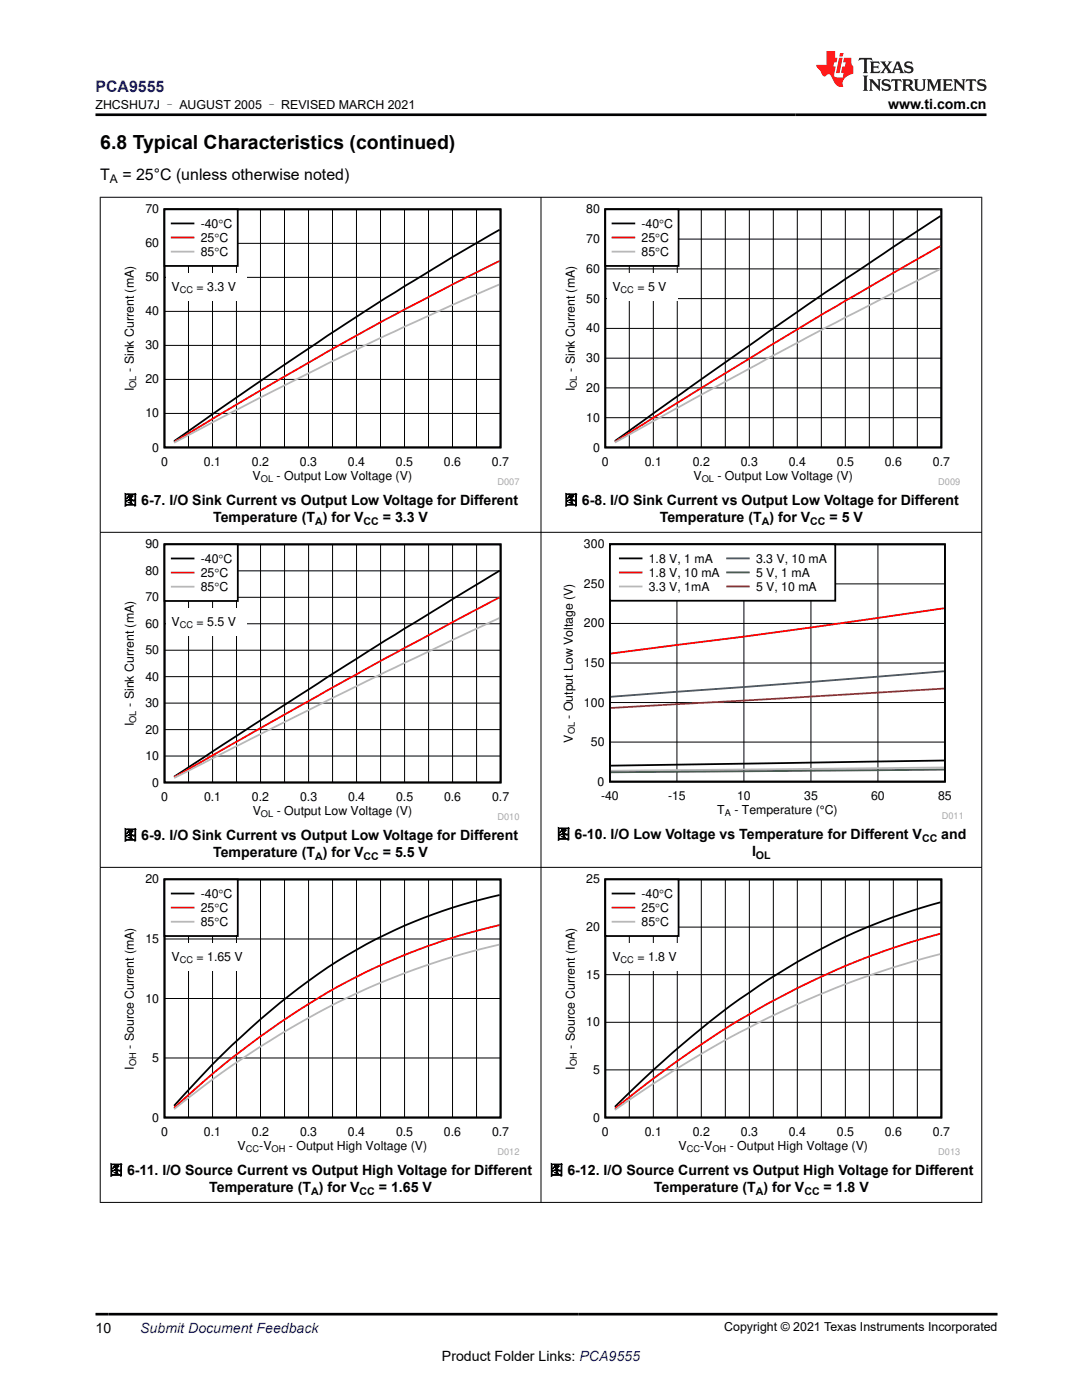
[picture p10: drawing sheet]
<svg xmlns="http://www.w3.org/2000/svg" width="216mm" height="279mm" viewBox="0 0 216 279" stroke-linecap="round" stroke-linejoin="round" font-family="sans-serif">
<path d="M32.8 41.8h67.1v47.5h-67.1zM99.7 45.8a738.8 738.8 0 0 0-63 40.9l-2 1.3" fill="none" stroke="#000" stroke-width=".36"/>
<g fill="none" stroke="#000" stroke-width=".2">
<path d="M32.8 55.4h67.1M32.8 48.6h67.1M37.6 41.8v47.5M42.4 41.8v47.5M47.2 41.8v47.5M52 41.8v47.5M56.8 41.8v47.5M61.6 41.8v47.5M66.3 41.8v47.5M71.1 41.8v47.5M75.9 41.8v47.5M80.7 41.8v47.5"/>
<path d="M85.5 41.8v47.5M90.3 41.8v47.5M95.1 41.8v47.5M32.8 75.7h67.1M32.8 68.9h67.1M32.8 62.1h67.1M32.8 82.5h67.1"/>
</g>
<path d="M99.7 52.1a790.2 790.2 0 0 0-65 36.1" fill="none" stroke="#f00" stroke-width=".36"/>
<path d="M99.7 56.8a817.5 817.5 0 0 0-65 31.6" fill="none" stroke="#b8b8b8" stroke-width=".36"/>
<g fill="#fff">
<path d="M33.1 54.4h16.2v5.6h-16.2z" fill-rule="evenodd"/>
<path d="M32.8 41.8h14.6v11.3h-14.6z" fill-rule="evenodd"/>
</g>
<path d="M32.8 41.8h14.6v11.3h-14.6zM34.3 44.6h4.3" fill="none" stroke="#000" stroke-width=".36"/>
<path d="M34.3 47.4h4.3" fill="none" stroke="#f00" stroke-width=".36"/>
<path d="M34.3 50.2h4.3" fill="none" stroke="#b8b8b8" stroke-width=".36"/>
<path d="M112.3 40.8h79.3v56.1h-79.3z" fill-rule="evenodd" fill="#fff"/>
<path d="M120.8 41.8h67v47.5h-67zM187.7 43.1l-7.5 4.9a1844.8 1844.8 0 0 0-57.5 40" fill="none" stroke="#000" stroke-width=".36"/>
<g fill="none" stroke="#000" stroke-width=".2">
<path d="M120.8 59.6h67M120.8 53.7h67M120.8 47.7h67M125.6 41.8v47.5M130.4 41.8v47.5M135.1 41.8v47.5M139.9 41.8v47.5M144.7 41.8v47.5M149.5 41.8v47.5M154.3 41.8v47.5M159.1 41.8v47.5M163.9 41.8v47.5"/>
<path d="M168.7 41.8v47.5M173.5 41.8v47.5M178.3 41.8v47.5M183 41.8v47.5M120.8 77.4h67M120.8 71.5h67M120.8 65.5h67M120.8 83.4h67"/>
</g>
<path d="M187.7 49.1l-7.5 4.3a1736.6 1736.6 0 0 0-57.5 34.8" fill="none" stroke="#f00" stroke-width=".36"/>
<path d="M187.7 53.7l-7.5 3.8a1761.8 1761.8 0 0 0-57.5 30.8" fill="none" stroke="#b8b8b8" stroke-width=".36"/>
<g fill="#fff">
<path d="M121.1 54.4h14.1v5.6h-14.1z" fill-rule="evenodd"/>
<path d="M120.8 41.8h14.6v11.3h-14.6z" fill-rule="evenodd"/>
</g>
<path d="M120.8 41.8h14.6v11.3h-14.6zM122.2 44.6h4.4" fill="none" stroke="#000" stroke-width=".36"/>
<path d="M122.2 47.4h4.4" fill="none" stroke="#f00" stroke-width=".36"/>
<path d="M122.2 50.2h4.4" fill="none" stroke="#b8b8b8" stroke-width=".36"/>
<path d="M24.4 107.7h79.2v56h-79.2z" fill-rule="evenodd" fill="#fff"/>
<path d="M32.8 108.6h67.1v47.6h-67.1zM99.7 113.9l-7.5 4.5a2090.1 2090.1 0 0 0-57.5 36.6" fill="none" stroke="#000" stroke-width=".36"/>
<g fill="none" stroke="#000" stroke-width=".2">
<path d="M32.8 119.2h67.1M32.8 113.9h67.1M37.6 108.6v47.6M42.4 108.6v47.6M47.2 108.6v47.6M52 108.6v47.6M56.8 108.6v47.6M61.6 108.6v47.6M66.4 108.6v47.6M71.1 108.6v47.6M75.9 108.6v47.6M80.7 108.6v47.6"/>
<path d="M85.5 108.6v47.6M90.3 108.6v47.6M95.1 108.6v47.6M32.8 135h67.1M32.8 129.8h67.1M32.8 124.5h67.1M32.8 150.9h67.1M32.8 145.6h67.1M32.8 140.3h67.1"/>
</g>
<path d="M99.7 119.2l-22.8 12.2-11.5 6.3-30.7 17.4" fill="none" stroke="#f00" stroke-width=".36"/>
<path d="M99.7 123.3l-26.6 12.7-38.4 19.3" fill="none" stroke="#b8b8b8" stroke-width=".36"/>
<g fill="#fff">
<path d="M33.2 121.3h16.1v5.6h-16.1z" fill-rule="evenodd"/>
<path d="M32.8 108.6h14.6v11.3h-14.6z" fill-rule="evenodd"/>
</g>
<path d="M32.8 108.6h14.7v11.3h-14.7zM34.3 111.5h4.3" fill="none" stroke="#000" stroke-width=".36"/>
<path d="M34.3 114.3h4.3" fill="none" stroke="#f00" stroke-width=".36"/>
<path d="M34.3 117.1h4.3" fill="none" stroke="#b8b8b8" stroke-width=".36"/>
<path d="M111.9 107.7h80.1v55.8h-80.1z" fill-rule="evenodd" fill="#fff"/>
<path d="M121.7 108.6h66.8v47.4h-66.8zM188.4 151.8l-66.5 1" fill="none" stroke="#000" stroke-width=".36"/>
<path d="M121.7 116.5h66.9M135.1 108.6v47.4M148.4 108.6v47.4M161.8 108.6v47.4M175.2 108.6v47.4M121.7 132.3h66.9M121.7 124.4h66.9M121.7 148.1h66.9M121.7 140.2h66.9" fill="none" stroke="#000" stroke-width=".2"/>
<path d="M188.4 121.4l-31.9 4.6-34.6 4.4" fill="none" stroke="#f00" stroke-width=".36"/>
<path d="M188.4 153.2l-66.5 .6" fill="none" stroke="#b8b8b8" stroke-width=".36"/>
<path d="M188.4 134l-66.5 5.1" fill="none" stroke="#295c75" stroke-width=".36"/>
<path d="M188.4 153.6l-66.5 .5" fill="none" stroke="#286b48" stroke-width=".36"/>
<path d="M188.4 137.4l-66.5 3.9" fill="none" stroke="#9d3939" stroke-width=".36"/>
<path d="M121.7 108.6h45v11.3h-45z" fill-rule="evenodd" fill="#fff"/>
<path d="M121.7 108.6h45v11.3h-45zM123.7 111.4h4.3" fill="none" stroke="#000" stroke-width=".36"/>
<path d="M123.7 114.2h4.3" fill="none" stroke="#f00" stroke-width=".36"/>
<path d="M123.7 117h4.3" fill="none" stroke="#b8b8b8" stroke-width=".36"/>
<path d="M145.1 111.4h4.3" fill="none" stroke="#295c75" stroke-width=".36"/>
<path d="M145.1 114.2h4.3" fill="none" stroke="#286b48" stroke-width=".36"/>
<path d="M145.1 117h4.3" fill="none" stroke="#9d3939" stroke-width=".36"/>
<path d="M24.4 174.5h79.2v56.1h-79.2z" fill-rule="evenodd" fill="#fff"/>
<path d="M32.8 175.5h67.1v47.5h-67.1zM99.7 178.6a102.8 102.8 0 0 0-45.8 23.2 174.3 174.3 0 0 0-19.2 18.9" fill="none" stroke="#000" stroke-width=".36"/>
<g fill="none" stroke="#000" stroke-width=".2">
<path d="M37.6 175.5v47.5M42.4 175.5v47.5M47.2 175.5v47.5M52 175.5v47.5M56.8 175.5v47.5M61.6 175.5v47.5M66.4 175.5v47.5M71.1 175.5v47.5M75.9 175.5v47.5M80.7 175.5v47.5M85.5 175.5v47.5M90.3 175.5v47.5"/>
<path d="M95.1 175.5v47.5M32.8 199.3h67.1M32.8 187.4h67.1M32.8 211.1h67.1"/>
</g>
<path d="M99.7 184.6a126.7 126.7 0 0 0-49.6 23.7 173.5 173.5 0 0 0-15.4 12.8" fill="none" stroke="#f00" stroke-width=".36"/>
<path d="M99.7 188.5a147.2 147.2 0 0 0-51.5 22.9l-5.8 4-7.7 6" fill="none" stroke="#b8b8b8" stroke-width=".36"/>
<g fill="#fff">
<path d="M33.2 188.2h17.4v5.5h-17.4z" fill-rule="evenodd"/>
<path d="M32.8 175.5h14.6v11.3h-14.6z" fill-rule="evenodd"/>
</g>
<path d="M32.8 175.5h14.6v11.3h-14.6zM34.3 178.3h4.3" fill="none" stroke="#000" stroke-width=".36"/>
<path d="M34.3 181.1h4.3" fill="none" stroke="#f00" stroke-width=".36"/>
<path d="M34.3 184h4.3" fill="none" stroke="#b8b8b8" stroke-width=".36"/>
<path d="M112.3 174.5h79.3v56.1h-79.3z" fill-rule="evenodd" fill="#fff"/>
<path d="M120.8 175.5h67v47.5h-67zM187.7 180.1a118.5 118.5 0 0 0-38.2 18 197.7 197.7 0 0 0-26.8 22.8" fill="none" stroke="#000" stroke-width=".36"/>
<g fill="none" stroke="#000" stroke-width=".2">
<path d="M125.6 175.5v47.5M130.4 175.5v47.5M135.1 175.5v47.5M139.9 175.5v47.5M144.7 175.5v47.5M149.5 175.5v47.5M154.3 175.5v47.5M159.1 175.5v47.5M163.9 175.5v47.5M168.7 175.5v47.5M173.5 175.5v47.5M178.3 175.5v47.5"/>
<path d="M183 175.5v47.5M120.8 194.5h67M120.8 185h67M120.8 213.5h67M120.8 204h67"/>
</g>
<path d="M187.7 186.3a162.2 162.2 0 0 0-55.4 27.6l-9.6 7.4" fill="none" stroke="#f00" stroke-width=".36"/>
<path d="M187.7 190.4a193.1 193.1 0 0 0-63.1 29.8l-1.9 1.3" fill="none" stroke="#b8b8b8" stroke-width=".36"/>
<g fill="#fff">
<path d="M121.1 188.2h16.1v5.5h-16.1z" fill-rule="evenodd"/>
<path d="M120.8 175.5h14.6v11.3h-14.6z" fill-rule="evenodd"/>
</g>
<path d="M120.8 175.5h14.6v11.3h-14.6zM122.2 178.3h4.4" fill="none" stroke="#000" stroke-width=".36"/>
<path d="M122.2 181.1h4.4" fill="none" stroke="#f00" stroke-width=".36"/>
<path d="M122.2 184h4.4" fill="none" stroke="#b8b8b8" stroke-width=".36"/>
<path d="M19.9 39.4h176.1M20 39.3v200.7M107.9 39.3v200.7M195.9 39.3v200.7M19.9 106.2h176.1M19.9 173.1h176.1M19.9 240h176.1" fill="none" stroke="#000" stroke-width=".2"/>
<path d="M171.5 11.6l-.2 .5 .5-.2h.6v.1v2.2l-.2 .4h1l-.2-.4v-2.2v-.1h.5l.5 .2-.1-.5zM173.6 12.3l.2 .4v1.5l-.2 .4h1.9l.1-.6a1.08 1.08 0 0 1-1.3 .2v-.7h.6l.4 .2v-.7l-.4 .2h-.6v-.5l.2-.2a1 1 0 0 1 1 .3l-.1-.5zM175.7 12.3l.9 1.1-1 1.2h.9l-.2-.2 .5-.8 .4 .8-.2 .2h1.6l-.2-.2 .2-.5h.9l.1 .5-.1 .2h.9l-.2-.3-.8-2h-.5l-.9 2.2-.9-1.1 .9-1.1h-.8l.2 .2-.4 .6-.4-.6 .2-.2zM179 12.7l.4 1h-.7zM180.7 12.4a.65 .65 0 0 0-.2 .7 .65 .65 0 0 0 .6 .5l.6 .1 .1 .3a.79 .79 0 0 1-.7 .4 .79 .79 0 0 1-.7-.5l.1 .7 .2-.1a.93 .93 0 0 0 1.1 .1 .93 .93 0 0 0 .4-1 1.46 1.46 0 0 0-1.2-.6l-.1-.3a1.09 1.09 0 0 1 1.2 .2l-.2-.6-.1 .1-.5-.2zM172.2 15.1l.2 .4v2.2l-.2 .4h1l-.2-.4v-2.2l.2-.4zM173.4 15.8l.2 .4v1.5l-.2 .4h.8l-.3-.4 .1-1.3 1.6 1.8v-2l.2-.4h-.7l.1 .2 .1 1.1-1.2-1.3zM176.2 15.9a.65 .65 0 0 0-.2 .8 .65 .65 0 0 0 .6 .4l.6 .2 .1 .2a.79 .79 0 0 1-.7 .4 .79 .79 0 0 1-.7-.5l.1 .7 .2-.1a.93 .93 0 0 0 1.1 .1 .93 .93 0 0 0 .4-.9 1.46 1.46 0 0 0-1.2-.6l-.1-.4a1.09 1.09 0 0 1 1.2 .2l-.1-.6-.2 .1-.5-.1zM177.9 15.8l-.1 .6a.63 .63 0 0 1 .8-.3v1.6l-.3 .4h1l-.2-.4v-1.6a.66 .66 0 0 1 .8 .3l-.1-.6zM180 15.8l.2 .4v1.5l-.2 .4h1l-.2-.2-.1-.7h.5l.1 .2a.79 .79 0 0 0 1.2 .6l-1-.9a.61 .61 0 0 0 .6-.6 .61 .61 0 0 0-.5-.7zM180.8 16.1h.1a.47 .47 0 0 1 .5 .1 .47 .47 0 0 1 .1 .5l-.1 .1-.7 .1zM182.3 15.8l.2 .2a2.27 2.27 0 0 0 .4 2 1.04 1.04 0 0 0 1.7-.7v-1.3l.2-.2h-.8l.2 .4v1.1a.6 .6 0 0 1-.6 .6 .6 .6 0 0 1-.6-.6v-1.1l.3-.4zM184.9 15.8l.2 .4v1.5l-.2 .4h.8l-.3-.4v-1.4l.9 1.9 .9-1.9v1.4l-.3 .4h1l-.2-.4v-1.5l.2-.4h-.8l-.7 1.5-.6-1.5zM188.1 15.8l.2 .4v1.5l-.2 .4h1.9l.1-.6a1.09 1.09 0 0 1-1.3 .2v-.7h.6l.4 .2v-.6l-.4 .2h-.6v-.6l.2-.1a1.01 1.01 0 0 1 1 .3l-.1-.6zM190.2 15.8l.3 .4v1.5l-.3 .4h.8l-.2-.4v-1.3l1.6 1.8v-2l.2-.4h-.7l.2 .2v1.1l-1.2-1.3zM192.8 15.8l-.1 .6a.63 .63 0 0 1 .8-.3v1.6l-.3 .4h1l-.2-.4v-1.6a.66 .66 0 0 1 .8 .3l-.1-.6zM195.2 15.9a.65 .65 0 0 0-.2 .8 .65 .65 0 0 0 .6 .4l.6 .2 .2 .2a.79 .79 0 0 1-.7 .4 .79 .79 0 0 1-.7-.5l.1 .7 .2-.1a.93 .93 0 0 0 1 .1 .93 .93 0 0 0 .5-.9 1.46 1.46 0 0 0-1.3-.6v-.4a1.09 1.09 0 0 1 1.2 .2l-.2-.6-.2 .1-.5-.1z" fill="#231f20"/>
<path d="M164.9 10.2v2.8h-2l.1 .3 .8 1a.95 .95 0 0 0 1 .9 .59 .59 0 0 1 .5-.4 .59 .59 0 0 1 .5 .4l.4 .7a1.59 1.59 0 0 0 2.1 1.4 1.61 1.61 0 0 1 1-2.3l1-.3-.1-1.5a1.59 1.59 0 0 1-.3-1.7h-1.5l-.2 .9h.6l-.2 .9h-.5l-.2 1v.2l.4 .1-.1 .9h-.7a.73 .73 0 0 1-1-.7l.3-1.5h-.5l.1-.9h.5l.2-.9h-.5v-1.3zM167.4 11.5l-.6 3.1h.7l.6-3.1zM167.6 10.6l-.1 .6h.7l.1-.6z" fill="#ed1c24"/>
<path d="M19 22.9h177.8M19 262.3h180" fill="none" stroke="#000" stroke-width=".53"/>
<text font-size="3.9" x="20" y="29.8">6.8 Typical Characteristics (continued)</text>
<text font-size="3.2" fill="#00f" x="19" y="18.3">PCA9555</text>
<g font-size="3.2">
<text x="20" y="36">T</text>
<text x="24.4" y="36">= 25°C (unless otherwise noted)</text>
</g>
<g font-size="2.8">
<text x="177.2" y="21.7">www.ti.com.cn</text>
<text x="24.6" y="100.8">图 6-7. I/O Sink Current vs Output Low Voltage for Different</text>
<text x="112.5" y="100.8">图 6-8. I/O Sink Current vs Output Low Voltage for Different</text>
<text x="42.5" y="104.2">Temperature (T ) for V</text>
<text x="76.4" y="104.2">= 3.3 V</text>
<text x="131.7" y="104.2">Temperature (T ) for V</text>
<text x="165.5" y="104.2">= 5 V</text>
<text x="24.6" y="167.6">图 6-9. I/O Sink Current vs Output Low Voltage for Different</text>
<text x="111" y="167.4">图 6-10. I/O Low Voltage vs Temperature for Different V</text>
<text x="187.8" y="167.4">and</text>
<text x="42.5" y="171">Temperature (T ) for V</text>
<text x="76.4" y="171">= 5.5 V</text>
<text x="150.1" y="170.8">I</text>
<text x="21.7" y="234.5">图 6-11. I/O Source Current vs Output High Voltage for Different</text>
<text x="41.8" y="237.9">Temperature (T ) for V</text>
<text x="75.6" y="237.9">= 1.65 V</text>
<text x="109.6" y="234.5">图 6-12. I/O Source Current vs Output High Voltage for Different</text>
<text x="130.5" y="237.9">Temperature (T ) for V</text>
<text x="164.3" y="237.9">= 1.8 V</text>
<text x="19" y="266">10</text>
<text x="88.2" y="271.7">Product Folder Links: PCA9555</text>
</g>
<text font-size="2.8" fill="#00f" x="28" y="266">Submit Document Feedback</text>
<g font-size="2.5">
<text x="19" y="21.8">ZHCSHU7J – AUGUST 2005 – REVISED MARCH 2021</text>
<text x="29" y="42.6">70</text>
<text x="40" y="45.5">-40qC</text>
<text x="117" y="42.6">80</text>
<text x="128" y="45.5">-40qC</text>
<text x="29" y="49.4">60</text>
<text x="40" y="48.3">25</text>
<text x="40" y="51.1">85</text>
<text x="42.8" y="48.3">qC</text>
<text x="42.8" y="51.1">qC</text>
<text x="117" y="48.5">70</text>
<text x="128" y="48.3">25</text>
<text x="128" y="51.1">85</text>
<text x="130.7" y="48.3">qC</text>
<text x="130.7" y="51.1">qC</text>
<text x="29" y="56.2">50</text>
<text x="34.2" y="58.1">V</text>
<text x="39.2" y="58.1">= 3.3 V</text>
<text x="117" y="54.5">60</text>
<text x="122.2" y="58.1">V</text>
<text x="127.2" y="58.1">= 5 V</text>
<text x="29" y="63">40</text>
<text x="117" y="60.4">50</text>
<text x="29" y="69.7">30</text>
<text x="117" y="66.3">40</text>
<text x="26.7" y="74.2" transform="rotate(-90 26.7 74.2)">- Sink Current (mA)</text>
<text x="29" y="76.5">20</text>
<text x="114.7" y="74.2" transform="rotate(-90 114.7 74.2)">- Sink Current (mA)</text>
<text x="117" y="72.3">30</text>
<text x="26.7" y="78.1" transform="rotate(-90 26.7 78.1)">I</text>
<text x="29" y="83.3">10</text>
<text x="114.7" y="78.1" transform="rotate(-90 114.7 78.1)">I</text>
<text x="117" y="78.2">20</text>
<text x="117" y="84.2">10</text>
<text x="30.4" y="90.1">0</text>
<text x="32.1" y="92.9">0</text>
<text x="40.7" y="92.9">0.1</text>
<text x="50.3" y="92.9">0.2</text>
<text x="50.4" y="95.7">V</text>
<text x="55.2" y="95.7">- Output Low Voltage (V)</text>
<text x="59.9" y="92.9">0.3</text>
<text x="69.4" y="92.9">0.4</text>
<text x="79" y="92.9">0.5</text>
<text x="88.6" y="92.9">0.6</text>
<text x="98.2" y="92.9">0.7</text>
<text x="118.3" y="90.1">0</text>
<text x="120.1" y="92.9">0</text>
<text x="128.7" y="92.9">0.1</text>
<text x="138.2" y="92.9">0.2</text>
<text x="138.4" y="95.7">V</text>
<text x="143.2" y="95.7">- Output Low Voltage (V)</text>
<text x="147.8" y="92.9">0.3</text>
<text x="157.4" y="92.9">0.4</text>
<text x="167" y="92.9">0.5</text>
<text x="176.5" y="92.9">0.6</text>
<text x="186.1" y="92.9">0.7</text>
<text x="29" y="109.5">90</text>
<text x="40.1" y="112.3">-40qC</text>
<text x="116.5" y="109.4">300</text>
<text x="129.5" y="112.3">1.8 V, 1 mA</text>
<text x="150.9" y="112.3">3.3 V, 10 mA</text>
<text x="29" y="114.7">80</text>
<text x="40.1" y="115.1">25</text>
<text x="40.1" y="118">85</text>
<text x="42.8" y="115.1">qC</text>
<text x="42.8" y="118">qC</text>
<text x="116.5" y="117.3">250</text>
<text x="129.5" y="115.1">1.8 V, 10 mA</text>
<text x="129.5" y="117.9">3.3 V, 1mA</text>
<text x="150.9" y="115.1">5 V, 1 mA</text>
<text x="150.9" y="117.9">5 V, 10 mA</text>
<text x="29" y="125.3">60</text>
<text x="29" y="120">70</text>
<text x="34.2" y="124.9">V</text>
<text x="39.2" y="124.9">= 5.5 V</text>
<text x="116.5" y="125.2">200</text>
<text x="29" y="130.6">50</text>
<text x="29" y="135.8">40</text>
<text x="116.5" y="133.1">150</text>
<text x="26.7" y="141.1" transform="rotate(-90 26.7 141.1)">- Sink Current (mA)</text>
<text x="29" y="141.1">30</text>
<text x="114.3" y="143.4" transform="rotate(-90 114.3 143.4)">- Output Low Voltage (V)</text>
<text x="116.5" y="141">100</text>
<text x="26.7" y="144.9" transform="rotate(-90 26.7 144.9)">I</text>
<text x="29" y="146.4">20</text>
<text x="114.3" y="148.2" transform="rotate(-90 114.3 148.2)">V</text>
<text x="117.9" y="148.9">50</text>
<text x="29" y="151.7">10</text>
<text x="30.4" y="157">0</text>
<text x="32.2" y="159.8">0</text>
<text x="40.7" y="159.8">0.1</text>
<text x="50.3" y="159.8">0.2</text>
<text x="59.9" y="159.8">0.3</text>
<text x="69.4" y="159.8">0.4</text>
<text x="79" y="159.8">0.5</text>
<text x="88.6" y="159.8">0.6</text>
<text x="98.2" y="159.8">0.7</text>
<text x="119.3" y="156.8">0</text>
<text x="119.9" y="159.6">-40</text>
<text x="133.3" y="159.6">-15</text>
<text x="147.1" y="159.6">10</text>
<text x="160.5" y="159.6">35</text>
<text x="173.8" y="159.6">60</text>
<text x="187.2" y="159.6">85</text>
<text x="50.4" y="162.6">V</text>
<text x="55.2" y="162.6">- Output Low Voltage (V)</text>
<text x="143.1" y="162.4">T</text>
<text x="146.5" y="162.4">- Temperature (°C)</text>
<text x="29" y="176.3">20</text>
<text x="40.1" y="179.2">-40qC</text>
<text x="117" y="176.3">25</text>
<text x="128" y="179.2">-40qC</text>
<text x="40.1" y="182">25</text>
<text x="40.1" y="184.8">85</text>
<text x="42.8" y="182">qC</text>
<text x="42.8" y="184.8">qC</text>
<text x="117" y="185.8">20</text>
<text x="128" y="182">25</text>
<text x="128" y="184.8">85</text>
<text x="130.7" y="182">qC</text>
<text x="130.7" y="184.8">qC</text>
<text x="29" y="188.2">15</text>
<text x="34.2" y="191.8">V</text>
<text x="39.2" y="191.8">= 1.65 V</text>
<text x="122.2" y="191.8">V</text>
<text x="127.2" y="191.8">= 1.8 V</text>
<text x="117" y="195.3">15</text>
<text x="29" y="200.1">10</text>
<text x="26.7" y="209.3" transform="rotate(-90 26.7 209.3)">- Source Current (mA)</text>
<text x="114.7" y="209.3" transform="rotate(-90 114.7 209.3)">- Source Current (mA)</text>
<text x="117" y="204.8">10</text>
<text x="26.7" y="213.5" transform="rotate(-90 26.7 213.5)">I</text>
<text x="30.4" y="212">5</text>
<text x="114.7" y="213.5" transform="rotate(-90 114.7 213.5)">I</text>
<text x="118.3" y="214.3">5</text>
<text x="30.4" y="223.8">0</text>
<text x="32.1" y="226.6">0</text>
<text x="40.7" y="226.6">0.1</text>
<text x="50.3" y="226.6">0.2</text>
<text x="59.9" y="226.6">0.3</text>
<text x="69.4" y="226.6">0.4</text>
<text x="79" y="226.6">0.5</text>
<text x="88.6" y="226.6">0.6</text>
<text x="98.2" y="226.6">0.7</text>
<text x="118.3" y="223.8">0</text>
<text x="120.1" y="226.6">0</text>
<text x="128.7" y="226.6">0.1</text>
<text x="138.2" y="226.6">0.2</text>
<text x="147.8" y="226.6">0.3</text>
<text x="157.4" y="226.6">0.4</text>
<text x="167" y="226.6">0.5</text>
<text x="176.5" y="226.6">0.6</text>
<text x="186.1" y="226.6">0.7</text>
<text x="47.4" y="229.5">V</text>
<text x="51.7" y="229.5">-V</text>
<text x="57.7" y="229.5">- Output High Voltage (V)</text>
<text x="135.4" y="229.5">V</text>
<text x="139.7" y="229.5">-V</text>
<text x="145.6" y="229.5">- Output High Voltage (V)</text>
<text x="144.5" y="265.7">Copyright © 2021 Texas Instruments Incorporated</text>
</g>
<text font-size="2.4" x="21.9" y="36.6">A</text>
<g font-size="2.1">
<text x="62.9" y="104.7">A</text>
<text x="72.6" y="104.7">CC</text>
<text x="152" y="104.7">A</text>
<text x="161.7" y="104.7">CC</text>
<text x="62.9" y="171.6">A</text>
<text x="72.6" y="171.6">CC</text>
<text x="150.8" y="171.4">OL</text>
<text x="184" y="168">CC</text>
<text x="62.1" y="238.4">A</text>
<text x="71.8" y="238.4">CC</text>
<text x="150.8" y="238.4">A</text>
<text x="160.5" y="238.4">CC</text>
</g>
<g font-size="1.8">
<text x="35.9" y="58.5">CC</text>
<text x="123.8" y="58.5">CC</text>
<text x="27.1" y="77.4" transform="rotate(-90 27.1 77.4)">OL</text>
<text x="115.1" y="77.4" transform="rotate(-90 115.1 77.4)">OL</text>
<text x="52.1" y="96.2">OL</text>
<text x="140" y="96.2">OL</text>
<text x="35.9" y="125.4">CC</text>
<text x="27.2" y="144.2" transform="rotate(-90 27.2 144.2)">OL</text>
<text x="114.7" y="146.6" transform="rotate(-90 114.7 146.6)">OL</text>
<text x="52.1" y="163">OL</text>
<text x="144.6" y="162.8">A</text>
<text x="35.9" y="192.2">CC</text>
<text x="123.8" y="192.2">CC</text>
<text x="27.2" y="212.8" transform="rotate(-90 27.2 212.8)">OH</text>
<text x="115.1" y="212.8" transform="rotate(-90 115.1 212.8)">OH</text>
<text x="49.1" y="229.9">CC</text>
<text x="54.2" y="229.9">OH</text>
<text x="137" y="229.9">CC</text>
<text x="142.2" y="229.9">OH</text>
</g>
<g font-size="1.8" fill="#a8a8a8">
<text x="99.3" y="96.8">D007</text>
<text x="187.2" y="96.8">D009</text>
<text x="99.3" y="163.7">D010</text>
<text x="187.9" y="163.5">D011</text>
<text x="99.3" y="230.5">D012</text>
<text x="187.2" y="230.5">D013</text>
</g>
</svg>
